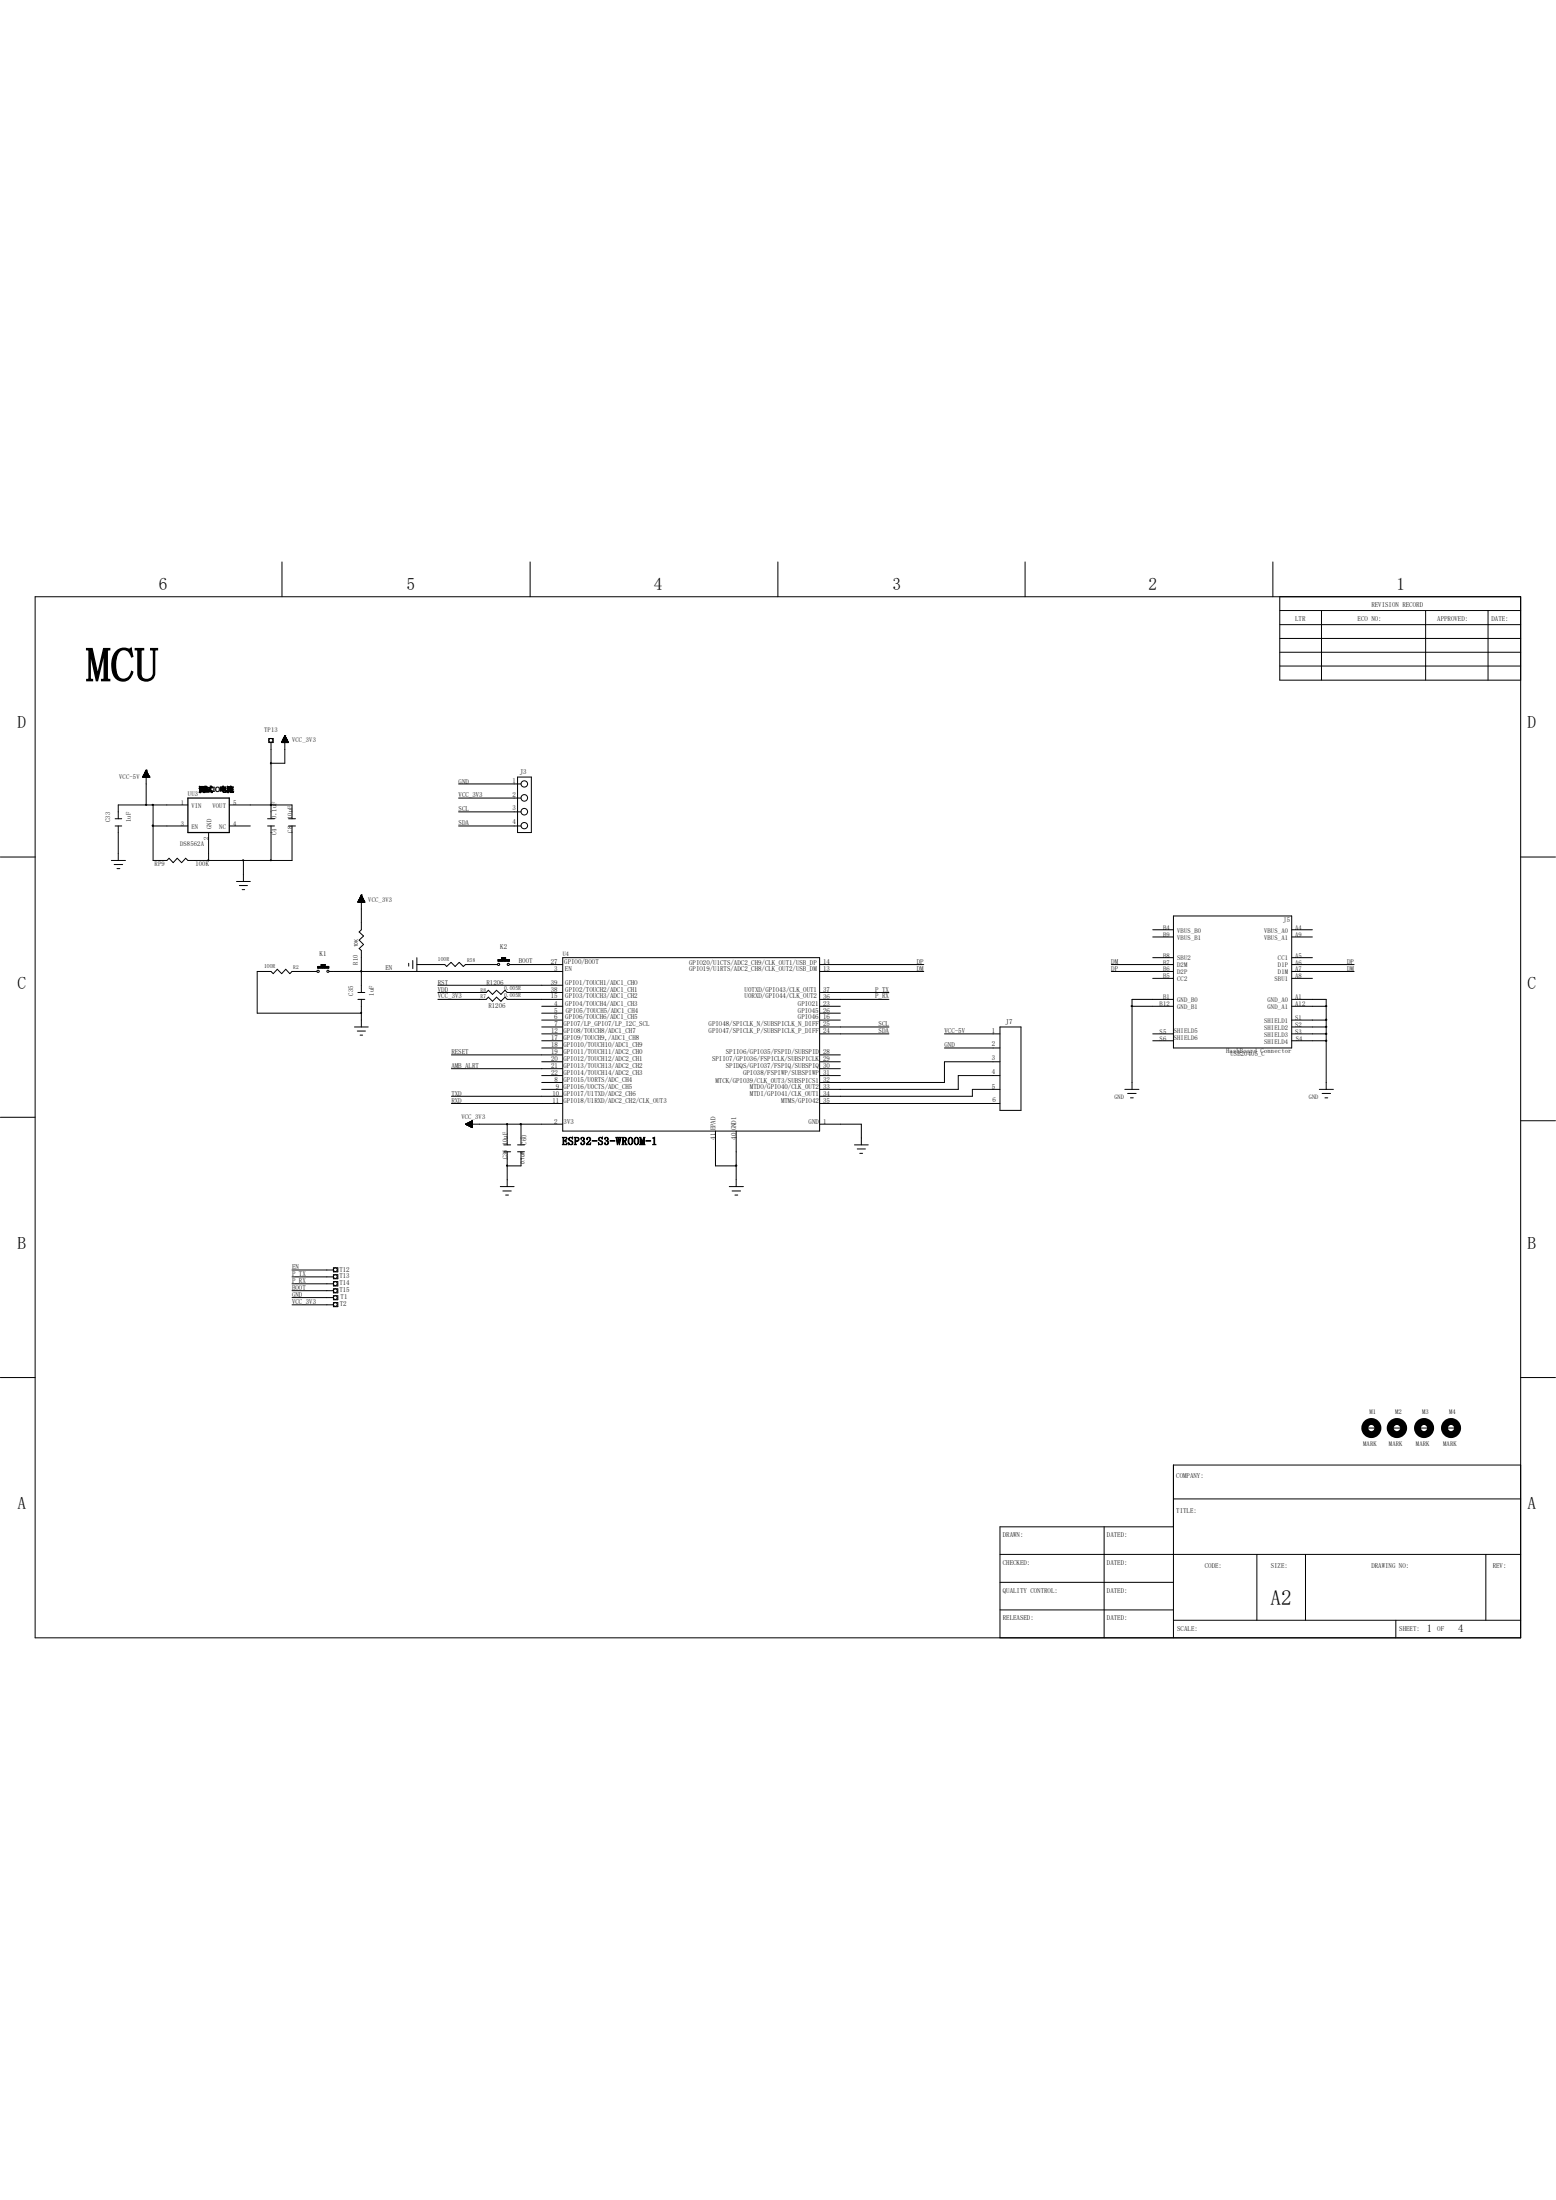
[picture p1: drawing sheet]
<svg xmlns="http://www.w3.org/2000/svg" width="210mm" height="297mm" viewBox="0 0 210 297" stroke-linecap="round" stroke-linejoin="round" font-family="sans-serif">
<g fill="none" stroke="#000" stroke-width=".13">
<path d="M38.1 75.9v4.7M71.5 75.9v4.7M105 75.9v4.7M138.3 75.9v4.7M171.8 75.9v4.7M4.7 80.6h200.5v140.5h-200.5zM36.3 99.7h.6v.5h-.6zM38.1 100h.7M38.1 99.9h.7M38.1 99.9h.7v.3M38.1 99.9v.3M38.2 99.9h.5"/>
<path d="M38.2 99.8h.5M38.2 99.7h.5v.5M38.2 99.7v.5M38.3 99.7h.4v.5M38.3 99.6v.6M38.3 99.6h.4M38.4 99.5h.2v.7M38.4 99.5v.7M38.4 99.5h.2M38.4 99.4h.1M38.4 99.3h.1M38.4 99.3l.5 .9h-.9"/>
<path d="M38.4 99.3v3.7h-1.8M38.4 99.3l-.4 .9M38.4 99.4h.1v.8M38.5 99.4h-.1v.8M38.6 99.6h-.3v.6M38.6 99.6v.6M172.7 80.6v11.2h32.5M172.7 86.2h32.5M172.7 82.4h32.5M172.7 84.3h32.5M172.7 88.1h32.5M172.7 89.9h32.5"/>
<path d="M178.4 82.4v9.4M192.4 82.4v9.4M200.8 82.4v9.4M0 115.7h4.7M15 116.2h1.9M15.4 116.7h1.2M15.5 110.5h.9M15.5 111.5h.9M15.8 117.3h.4M16 111.5v4.7M19.3 104.9h.1M19.3 104.8h.9v.1"/>
<path d="M19.3 104.8v.1M19.3 104.8h.8M19.3 104.7h.8v.2M19.4 104.9v-.3h.7v.3M19.4 104.9v-.3h.6v.3M19.5 104.5h.5v.4M19.5 104.4h.4v.5M19.5 104.4h.4M19.5 104.3v.6M19.6 104.3h.3M19.6 104.9v-.7h.3v.7M19.6 104.1h.2"/>
<path d="M19.7 108.6h.1l-.1 .1zM19.7 104.1h.1v.8M19.7 104v.9M19.7 104h.1M19.7 104l.5 .9h-.9M19.7 104v4.7M19.7 104l-.4 .9M19.8 104.1h-.2v.8M20 104.5h-.5v.4M20.1 104.7h-.8v.2M20.2 104.9h.1M20.6 108.6h.1l-.1 .1z"/>
<path d="M20.7 111.5h4.7M20.7 108.7v7.5h1.8l.3-.3 .6 .6 .5-.6 .6 .6 .6-.6 .3 .3h14v-4.7M25.4 108.7h-9.4v1.8M28 116.1h.2l-.1 .1zM28.2 112.4v3.8M30.9 111.5h2.9M30.9 108.7h8.5v1.8M31.9 119h1.9M32.3 119.5h1.1M32.7 116.1h.2l-.1 .1zM32.9 116.2v2.8M36.1 110.5h.9"/>
<path d="M36.1 111.5h.9M36.5 103h.1v.1zM36.6 108.7h.1M36.6 100.2v10.3M36.6 111.5v4.7M38 100.2h.9M38.1 100v.2M38.1 100.1h.8v.1M38.1 100.1h.8M38.2 100.2v-.4h.5v.4M38.8 100.1v.1M38.9 110.5h1"/>
<path d="M38.9 111.5h1M61.9 111.5h8.4M61.9 105.8h8.4M61.9 107.7h8.4M61.9 109.6h8.4M69.8 104.9h1.9v7.5h-1.9zM205.2 115.7h4.7M32.7 120.1h.3M42.8 131.1h-3.4l-.3 .3-.5-.5-.6 .5-.6-.5-.5 .5-.3-.3h-1.9v5.7h14.1M42.8 131h.2v.2h-.2zM42.9 130.5h1.5v.2h-1.5zM42.9 130.6h1.5"/>
<path d="M43 130.5v.2M43.1 130.5v.2M43.2 130.5v.2M43.3 130.7v-.5h.6v.5M43.3 130.4h.6M43.3 130.3h.6M43.4 130.2v.5M43.5 130.2v.5M43.6 130.2v.5M43.7 130.2v.5M43.8 130.2v.5M44 130.5v.2"/>
<path d="M44.1 130.5v.2M44.2 130.5v.2M44.3 130.5v.2M44.4 131.1h31.5M47.8 138.6h1.9M48.2 139.2h1.1M48.3 134.9h.9M48.3 134h.9M48.3 121.8h.9M48.3 121.7v.1M48.3 121.7h.9M48.3 121.8v-.1h.9v.1"/>
<path d="M48.3 121.6h.8M48.4 121.8v-.2h.7v.2M48.4 121.5h.7v.3M48.4 121.5v.3M48.5 121.4h.5v.4M48.6 121.8v-.5h.4v.5M48.6 139.7h.3M48.6 121.2h.3M48.6 121.2h.3v.6M48.6 121.1v.7M48.6 121.1h.3M48.7 121.1h.2"/>
<path d="M48.7 121h.2M48.7 121h.2v.8M48.7 120.9v.9M48.7 136.7h.1l-.1 .1zM48.7 120.9h.1M48.7 121.8v-.9h.1v.9M48.8 120.8h.1M48.8 131.1h.1M48.8 120.8v4.7l-.3 .3 .6 .6-.6 .5 .6 .6-.6 .6 .3 .2v5.7M48.8 134.9v3.7M48.8 120.8l-.5 1M48.8 120.8l.4 1"/>
<path d="M49 121.3h-.5v.5M49.1 121.4h-.6v.4M55.2 130v.4M55.7 129.7v1.1M56.3 130.2h3.7l.3 .3 .6-.6 .5 .6 .6-.6 .5 .6 .3-.3h4.3M56.3 129.3v1.8M59.1 134.9h6.5l.3-.3 .6 .6 .5-.6 .6 .6 .6-.6 .3 .3h7.4M59.1 134h6.5l.3-.3 .6 .5 .5-.5 .6 .5 .6-.5 .3 .3h7.4M59.1 133h16.8M67.2 129.5h1.5v.3h-1.5zM67.2 129.7h1.5M67.3 129.5v.3"/>
<path d="M67.4 129.5v.3M67.5 129.5v.3M67.6 129.5v.3M67.7 129.8v-.5h.5v.5M67.7 129.5h.5M67.7 129.4h.5M67.8 129.3v.5M67.9 129.3v.5M68 129.3v.5M68.1 129.3v.5M68.2 129.3v.5M68.4 129.5v.3"/>
<path d="M68.5 129.5v.3M68.6 129.5v.3M68.8 130.2h7.1M73.1 139.6h2.8M73.1 138.6h2.8M73.1 137.7h2.8M73.1 136.8h2.8M73.1 135.8h2.8M75.9 129.3h34.7v23.4h-34.7zM110.6 139.6h9.4M110.6 138.6h9.4M110.6 137.7h2.8"/>
<path d="M110.6 136.8h2.8M110.6 135.8h2.8M110.6 134.9h9.4M110.6 134h9.4M110.6 131.1h14.1M110.6 130.2h14.1M127.5 139.6h7.5M135 138.6h2.8v11.3h-2.8zM150 131.1h8.4M150 130.2h8.4M152.7 135.8h.1l-.1 .1zM152.8 135.8h5.6"/>
<path d="M155.6 129.3h2.8M155.6 139.6h2.8M155.6 132.1h2.8M155.6 126.5h2.8M155.6 125.5h2.8M158.4 123.7h15.9v17.8h-15.9zM158.4 134.9h-5.6v12.2M174.3 129.3h2.8M174.3 139.6h4.7M174.3 138.6h4.7M174.3 137.7h4.7M174.3 135.8h4.7"/>
<path d="M174.3 134.9h4.7v12.2M174.3 131.1h8.5M174.3 130.2h8.5M174.3 132.1h2.8M174.3 126.5h2.8M174.3 125.5h2.8M178.9 135.8h.2l-.1 .1zM178.9 138.6h.2l-.1 .1zM0 150.8h4.7M60.9 142.4h15M60.9 144.3h15M60.9 148h15"/>
<path d="M60.9 149h15M62.8 151.8h.1M62.8 151.8h13.1M62.9 151.8h.1M62.9 151.8h.9M63.1 151.6v.3M63.2 151.6v.3h.6M63.3 151.5v.5M63.4 151.5v.6M63.5 152.1h.3M63.5 151.4v.7M63.5 151.4v.7h.3"/>
<path d="M63.6 152.2h.2M63.8 151.3l-.1 .9M63.8 151.3v.9l-1-.4M63.8 151.3l-1 .5M63.8 151.5h-.4v.6h.4M63.8 151.5h-.5v.5h.5M63.8 151.6h-.6v.4h.6M63.8 151.6h-.8v.3h.8M63.8 151.7h-.9v.1h.9M63.8 151.7h-.9v.1M63.8 151.4h-.3v.7M63.8 151.4h-.2v.7"/>
<path d="M63.8 151.3h-.1v.9M68 155.5h.9M68 154.6h.9M68.4 151.7h.1l-.1 .1zM68.4 157.3h.1l-.1 .1zM68.5 151.8v2.8M68.5 155.5v4.7M69.8 155.5h1M69.8 154.6h1M70.3 151.8v2.8M70.3 155.5v1.9h-1.8M73.1 143.3h2.8"/>
<path d="M73.1 145.2h2.8M73.1 146.1h2.8M73.1 147.1h2.8M73.1 141.5h2.8M73.1 140.5h2.8M96.6 152.7v4.7h2.8M99.4 152.7v7.5M110.6 142.4h2.8M110.6 143.3h2.8M110.6 144.3h2.8M110.6 145.2h2.8M110.6 149h24.4"/>
<path d="M110.6 151.8h5.6v2.8M115.3 154.6h1.9M115.7 155.1h1.1M116 155.7h.4M127.5 141.5h7.5M135 143.3h-7.5v2.8h-16.9M135 145.2h-5.7v1.9h-18.7M135 147.1h-3.8v.9h-20.6M151.8 147.1h1.9M152.2 147.6h1.1M152.6 148.2h.4M155.6 140.5h2.8"/>
<path d="M174.3 140.5h4.7M178.1 147.1h1.9M178.4 147.6h1.2M178.8 148.2h.4M205.2 151.3h4.7M39.4 171.4h5.6M39.4 172.4h5.6M39.4 173.3h5.6M39.4 174.2h5.6M39.4 175.2h5.6M39.4 176.1h5.6M45 171.2h.6v.5h-.6z"/>
<path d="M45 172.1h.6v.5h-.6zM45 173h.6v.6h-.6zM45 174h.6v.5h-.6zM45 174.9h.6v.6h-.6zM45 175.9h.6v.5h-.6zM67.5 160.2h1.9M67.9 160.8h1.1M68.2 161.3h.4M98.4 160.2h1.9M98.8 160.8h1.1M99.2 161.3h.4M0 186h4.7"/>
<path d="M184.1 192.8h2M187.6 192.8h1.9M191.3 192.8h1.9M194.9 192.8h1.9M205.2 197.8h-46.8v23.3M205.2 186h4.7M135 209.8h70.2M135 213.6h23.4M135 217.3h23.4M149 206.1v15M158.4 218.7h46.8M158.4 202.4h46.8"/>
<path d="M158.4 206.1h-23.4v15M169.6 209.8v8.9M176.2 209.8v8.9M188.4 218.7v2.4M200.5 209.8v8.9"/>
<circle cx="36.6" cy="99.9" r=".27"/>
<circle cx="20.6" cy="111.5" r=".08"/>
<circle cx="36.6" cy="108.6" r=".06"/>
<circle cx="36.6" cy="116.1" r=".06"/>
<circle cx="70.8" cy="109.6" r=".44"/>
<circle cx="70.8" cy="107.7" r=".44"/>
<circle cx="70.8" cy="111.5" r=".43"/>
<circle cx="70.8" cy="105.8" r=".43"/>
<circle cx="44.3" cy="131.1" r=".15"/>
<circle cx="48.7" cy="131.1" r=".06"/>
<circle cx="67.3" cy="130.2" r=".15"/>
<circle cx="68.6" cy="130.2" r=".15"/>
<circle cx="179" cy="137.7" r=".08"/>
<circle cx="179" cy="139.6" r=".08"/>
<circle cx="70.3" cy="151.8" r=".08"/>
<circle cx="99.4" cy="157.4" r=".08"/>
<circle cx="179" cy="140.5" r=".08"/>
<circle cx="45.2" cy="173.3" r=".27"/>
<circle cx="45.3" cy="172.3" r=".25"/>
<circle cx="45.3" cy="174.2" r=".25"/>
<circle cx="45.3" cy="176.1" r=".25"/>
<circle cx="45.3" cy="171.4" r=".25"/>
<circle cx="45.3" cy="175.2" r=".25"/>
</g>
<g fill="none" stroke="#000" stroke-width=".93">
<circle cx="185.1" cy="192.8" r=".89"/>
<circle cx="188.5" cy="192.8" r=".9"/>
<circle cx="192.2" cy="192.8" r=".89"/>
<circle cx="195.8" cy="192.8" r=".89"/>
</g>
<path d="M25.4 107.7h5.5v4.7h-5.5z" fill="none" stroke="#000" stroke-width=".17"/>
<g fill="#000">
<path d="M19.7 108.6h.1l-.1 .1z" fill-rule="evenodd"/>
<path d="M20.6 108.6h.1l-.1 .1z" fill-rule="evenodd"/>
<path d="M28 116.1h.2l-.1 .1z" fill-rule="evenodd"/>
<path d="M32.7 116.1h.2l-.1 .1z" fill-rule="evenodd"/>
<path d="M36.5 103h.1v.1z" fill-rule="evenodd"/>
<path d="M48.7 136.7h.1l-.1 .1z" fill-rule="evenodd"/>
<path d="M152.7 135.8h.1l-.1 .1z" fill-rule="evenodd"/>
<path d="M178.9 135.8h.2l-.1 .1z" fill-rule="evenodd"/>
<path d="M178.9 138.6h.2l-.1 .1z" fill-rule="evenodd"/>
<path d="M68.4 151.7h.1l-.1 .1z" fill-rule="evenodd"/>
<path d="M68.4 157.3h.1l-.1 .1z" fill-rule="evenodd"/>
<circle cx="20.6" cy="111.5" r=".08"/>
<circle cx="36.6" cy="108.6" r=".06"/>
<circle cx="36.6" cy="116.1" r=".06"/>
<circle cx="48.7" cy="131.1" r=".06"/>
<circle cx="179" cy="137.7" r=".08"/>
<circle cx="179" cy="139.6" r=".08"/>
<circle cx="70.3" cy="151.8" r=".08"/>
<circle cx="99.4" cy="157.4" r=".08"/>
<circle cx="179" cy="140.5" r=".08"/>
</g>
<text font-size="6.5" x="11.6" y="92">MCU</text>
<text font-size="2.8" x="171.4" y="216.7">A2</text>
<g font-size="2.3">
<text x="21.4" y="79.6">6</text>
<text x="54.9" y="79.6">5</text>
<text x="88.2" y="79.6">4</text>
<text x="120.4" y="79.6">3</text>
<text x="155" y="79.6">2</text>
<text x="188.5" y="79.6">1</text>
<text x="2.4" y="98.3">D</text>
<text x="206.2" y="98.3">D</text>
<text x="2.4" y="133.5">C</text>
<text x="206.2" y="133.5">C</text>
<text x="2.4" y="168.7">B</text>
<text x="206.2" y="168.7">B</text>
<text x="2.4" y="203.8">A</text>
<text x="206.2" y="203.8">A</text>
</g>
<text font-size="1.5" x="75.9" y="154.6">ESP32-S3-WROOM-1</text>
<g font-size="1.4">
<text x="192.6" y="220.3">1</text>
<text x="196.8" y="220.3">4</text>
</g>
<g font-size=".9">
<text x="174.8" y="83.8">LTR</text>
<text x="183.2" y="83.8">ECO NO:</text>
<text x="185.1" y="82">REVISION RECORD</text>
<text x="194" y="83.8">APPROVED:</text>
<text x="201.3" y="83.8">DATE:</text>
<text x="35.6" y="98.8">TP13</text>
<text x="39.4" y="100.1">VCC_3V3</text>
<text x="16.1" y="105.1">VCC-5V</text>
<text x="25.4" y="107.4">UU3</text>
<text x="26.8" y="106.9">测试IO电流</text>
<text x="61.9" y="105.8">GND</text>
<text x="61.9" y="107.6">VCC_3V3</text>
<text x="69.2" y="105.7">1</text>
<text x="69.2" y="107.6">2</text>
<text x="70.1" y="104.5">J3</text>
<text x="14.9" y="111" transform="rotate(-90 14.9 111)">C33</text>
<text x="17.7" y="111" transform="rotate(-90 17.7 111)">1uF</text>
<text x="24.4" y="108.7">1</text>
<text x="24.4" y="111.5">3</text>
<text x="25.8" y="109.1">VIN</text>
<text x="25.8" y="111.9">EN</text>
<text x="28.2" y="113.4" transform="rotate(-90 28.2 113.4)">2</text>
<text x="28.5" y="111.9" transform="rotate(-90 28.5 111.9)">GND</text>
<text x="28.7" y="109.1">VOUT</text>
<text x="29.6" y="111.9">NC</text>
<text x="31.5" y="108.7">5</text>
<text x="31.5" y="111.5">4</text>
<text x="37.3" y="112.8" transform="rotate(-90 37.3 112.8)">C4</text>
<text x="37.3" y="110.5" transform="rotate(-90 37.3 110.5)">0.1u</text>
<text x="37.3" y="108.7" transform="rotate(-90 37.3 108.7)">F</text>
<text x="61.9" y="109.5">SCL</text>
<text x="61.9" y="111.4">SDA</text>
<text x="69.2" y="109.4">3</text>
<text x="69.2" y="111.3">4</text>
<text x="20.9" y="116.9">RP9</text>
<text x="24.3" y="114.2">DS8562A</text>
<text x="26.4" y="116.9">100K</text>
<text x="49.7" y="121.7">VCC_3V3</text>
<text x="157" y="125.5">B4</text>
<text x="158.9" y="125.9">VBUS_B0</text>
<text x="170.6" y="125.9">VBUS_A0</text>
<text x="173.2" y="124.5">J5</text>
<text x="174.8" y="125.5">A4</text>
<text x="43.1" y="129.1">K1</text>
<text x="48.3" y="130.2" transform="rotate(-90 48.3 130.2)">R10</text>
<text x="52" y="131">EN</text>
<text x="67.5" y="128.1">K2</text>
<text x="70" y="130">BOOT</text>
<text x="74.3" y="130.1">27</text>
<text x="74.8" y="131.1">3</text>
<text x="76.2" y="130.1">GPIO0/BOOT</text>
<text x="76.2" y="131.1">EN</text>
<text x="93" y="131.1">GPIO19/U1RTS/ADC2_CH8/CLK_OUT2/USB_DM</text>
<text x="93" y="130.2">GPIO20/U1CTS/ADC2_CH9/CLK_OUT1/USB_DP</text>
<text x="111.1" y="131.1">13</text>
<text x="111.1" y="130.1">14</text>
<text x="123.7" y="130.1">DP</text>
<text x="123.7" y="131.1">DM</text>
<text x="150" y="130.1">DM</text>
<text x="150" y="131.1">DP</text>
<text x="157" y="126.5">B9</text>
<text x="157" y="129.3">B8</text>
<text x="157" y="130.2">B7</text>
<text x="157" y="131.1">B6</text>
<text x="158.9" y="126.9">VBUS_B1</text>
<text x="158.9" y="129.7">SBU2</text>
<text x="158.9" y="130.6">D2M</text>
<text x="158.9" y="131.5">D2P</text>
<text x="170.6" y="126.9">VBUS_A1</text>
<text x="172.5" y="131.5">D1M</text>
<text x="172.5" y="130.6">D1P</text>
<text x="172.5" y="129.7">CC1</text>
<text x="174.8" y="131.1">A7</text>
<text x="174.8" y="130.2">A6</text>
<text x="174.8" y="126.5">A9</text>
<text x="174.8" y="129.3">A5</text>
<text x="181.8" y="130.1">DP</text>
<text x="181.8" y="131.1">DM</text>
<text x="47.7" y="134.4" transform="rotate(-90 47.7 134.4)">C35</text>
<text x="50.5" y="134.4" transform="rotate(-90 50.5 134.4)">1uF</text>
<text x="59.1" y="133.9">VDD</text>
<text x="59.1" y="134.8">VCC_3V3</text>
<text x="59.1" y="132.9">RST</text>
<text x="65.7" y="133">R1206</text>
<text x="65.9" y="136">R1206</text>
<text x="74.3" y="134.8">15</text>
<text x="74.3" y="133.9">38</text>
<text x="74.3" y="132.9">39</text>
<text x="74.8" y="137.6">6</text>
<text x="74.8" y="136.7">5</text>
<text x="74.8" y="135.8">4</text>
<text x="76.3" y="137.6">GPIO6/TOUCH6/ADC1_CH5</text>
<text x="76.3" y="135.8">GPIO4/TOUCH4/ADC1_CH3</text>
<text x="76.3" y="134.8">GPIO3/TOUCH3/ADC1_CH2</text>
<text x="76.3" y="133.9">GPIO2/TOUCH2/ADC1_CH1</text>
<text x="76.3" y="132.9">GPIO1/TOUCH1/ADC1_CHO</text>
<text x="76.4" y="136.7">GPIO5/TOUCH5/ADC1_CH4</text>
<text x="100.5" y="134.8">U0RXD/GPIO44/CLK_OUT2</text>
<text x="100.5" y="133.9">U0TXD/GPIO43/CLK_OUT1</text>
<text x="107.7" y="137.6">GPIO46</text>
<text x="107.7" y="136.7">GPIO45</text>
<text x="107.7" y="135.8">GPIO21</text>
<text x="111.1" y="137.6">16</text>
<text x="111.1" y="136.7">26</text>
<text x="111.1" y="135.8">23</text>
<text x="111.1" y="134.9">36</text>
<text x="111.1" y="133.9">37</text>
<text x="118.1" y="133.9">P_TX</text>
<text x="118.1" y="134.8">P_RX</text>
<text x="156.5" y="135.8">B12</text>
<text x="157" y="132.1">B5</text>
<text x="157" y="134.9">B1</text>
<text x="158.9" y="132.5">CC2</text>
<text x="158.9" y="135.3">GND_B0</text>
<text x="158.9" y="136.2">GND_B1</text>
<text x="171.1" y="135.3">GND_A0</text>
<text x="171.1" y="136.2">GND_A1</text>
<text x="172" y="132.5">SBU1</text>
<text x="174.8" y="132.1">A8</text>
<text x="174.8" y="134.9">A1</text>
<text x="174.8" y="135.8">A12</text>
<text x="174.8" y="137.7">S1</text>
<text x="60.9" y="142.3">RESET</text>
<text x="74.4" y="142.3">19</text>
<text x="74.4" y="143.3">20</text>
<text x="74.4" y="141.4">18</text>
<text x="74.4" y="140.5">17</text>
<text x="74.4" y="139.5">12</text>
<text x="74.8" y="138.6">7</text>
<text x="76" y="142.3">GPIO11/TOUCH11/ADC2_CH0</text>
<text x="76" y="143.3">GPIO12/TOUCH12/ADC2_CH1</text>
<text x="76" y="141.4">GPIO10/TOUCH10/ADC1_CH9</text>
<text x="76" y="140.4">GPIO9/TOUCH9,/ADC1_CH8</text>
<text x="76" y="139.5">GPIO8/TOUCH8/ADC1_CH7</text>
<text x="76" y="138.6">GPIO7/LP_GPIO7/LP_I2C_SCL</text>
<text x="95.6" y="139.5">GPIO47/SPICLK_P/SUBSPICLK_P_DIFF</text>
<text x="95.6" y="138.6">GPIO48/SPICLK_N/SUBSPICLK_N_DIFF</text>
<text x="96.1" y="143.3">SPIIO7/GPIO36/FSPICLK/SUBSPICLK</text>
<text x="98" y="142.3">SPIIO6/GPIO35/FSPID/SUBSPID</text>
<text x="111.1" y="142.3">28</text>
<text x="111.1" y="143.3">29</text>
<text x="111.1" y="139.5">24</text>
<text x="111.1" y="138.6">25</text>
<text x="118.6" y="138.6">SCL</text>
<text x="118.6" y="139.5">SDA</text>
<text x="127.5" y="139.5">VCC-5V</text>
<text x="127.5" y="141.4">GND</text>
<text x="133.9" y="139.4">1</text>
<text x="133.9" y="141.3">2</text>
<text x="133.9" y="143.1">3</text>
<text x="135.7" y="138.2">J7</text>
<text x="156.5" y="140.5">S6</text>
<text x="156.5" y="139.6">S5</text>
<text x="158.4" y="140.4">SHIELD6</text>
<text x="158.4" y="139.5">SHIELD5</text>
<text x="165.5" y="142.1">HashBoard Connector</text>
<text x="166.1" y="142.5">USB20405_C</text>
<text x="170.6" y="140">SHIELD3</text>
<text x="170.6" y="138.1">SHIELD1</text>
<text x="170.6" y="141">SHIELD4</text>
<text x="170.6" y="139">SHIELD2</text>
<text x="174.8" y="139.6">S3</text>
<text x="174.8" y="138.6">S2</text>
<text x="174.9" y="140.5">S4</text>
<text x="60.9" y="144.2">AMB_ALRT</text>
<text x="60.9" y="147.9">TXD</text>
<text x="60.9" y="148.8">RXD</text>
<text x="74.4" y="144.2">21</text>
<text x="74.4" y="145.1">22</text>
<text x="74.5" y="147.9">10</text>
<text x="74.5" y="148.8">11</text>
<text x="74.8" y="146">8</text>
<text x="75" y="147">9</text>
<text x="76" y="144.2">GPIO13/TOUCH13/ADC2_CH2</text>
<text x="76" y="145.1">GPIO14/TOUCH14/ADC2_CH3</text>
<text x="76" y="146">GPIO15/U0RTS/ADC_CH4</text>
<text x="76" y="147">GPIO16/U0CTS/ADC_CH5</text>
<text x="76" y="148">GPIO17/U1TXD/ADC2_CH6</text>
<text x="76" y="148.8">GPIO18/U1RXD/ADC2_CH2/CLK_OUT3</text>
<text x="96.6" y="146.2">MTCK/GPIO39/CLK_0UT3/SUBSPICS1</text>
<text x="98" y="144.2">SPIDQS/GPIO37/FSPIQ/SUBSPIQ</text>
<text x="100.3" y="145.1">GPIO38/FSPIWP/SUBSPIWP</text>
<text x="101.2" y="147">MTDO/GPIO40/CLK_0UT2</text>
<text x="101.2" y="148">MTDI/GPIO41/CLK_OUT1</text>
<text x="105.4" y="148.8">MTMS/GPIO42</text>
<text x="111.1" y="144.2">30</text>
<text x="111.1" y="145.1">31</text>
<text x="111.1" y="146">32</text>
<text x="111.1" y="147">33</text>
<text x="111.1" y="147.9">34</text>
<text x="111.1" y="148.8">35</text>
<text x="133.9" y="145">4</text>
<text x="133.9" y="147">5</text>
<text x="133.9" y="148.8">6</text>
<text x="62.3" y="151.1">VCC_3V3</text>
<text x="71.1" y="154.6" transform="rotate(-90 71.1 154.6)">C60</text>
<text x="74.8" y="151.8">2</text>
<text x="76.1" y="151.8">3V3</text>
<text x="96.6" y="153.8" transform="rotate(-90 96.6 153.8)">41</text>
<text x="96.6" y="152.6" transform="rotate(-90 96.6 152.6)">EPAD</text>
<text x="99.4" y="153.8" transform="rotate(-90 99.4 153.8)">40</text>
<text x="99.4" y="152.6" transform="rotate(-90 99.4 152.6)">GND1</text>
<text x="109.1" y="151.7">GND</text>
<text x="111.1" y="151.7">1</text>
<text x="39.4" y="172.3">P_TX</text>
<text x="39.4" y="171.3">EN</text>
<text x="39.4" y="173.2">P_RX</text>
<text x="45.8" y="171.7">T12</text>
<text x="45.8" y="172.6">T13</text>
<text x="45.8" y="173.5">T14</text>
<text x="39.4" y="174.2">BOOT</text>
<text x="39.4" y="175.1">GND</text>
<text x="39.4" y="176">VCC_3V3</text>
<text x="45.8" y="174.4">T15</text>
<text x="45.8" y="176.3">T2</text>
<text x="46" y="175.4">T1</text>
<text x="184.8" y="190.9">M1</text>
<text x="188.3" y="190.9">M2</text>
<text x="191.9" y="190.9">M3</text>
<text x="195.6" y="190.9">M4</text>
<text x="184" y="195.2">MARK</text>
<text x="187.5" y="195.2">MARK</text>
<text x="191.1" y="195.2">MARK</text>
<text x="194.8" y="195.2">MARK</text>
<text x="158.7" y="199.6">COMPANY:</text>
<text x="135.3" y="207.5">DRAWN:</text>
<text x="149.4" y="207.5">DATED:</text>
<text x="158.7" y="204.2">TITLE:</text>
<text x="135.3" y="211.2">CHECKED:</text>
<text x="135.3" y="215">QUALITY CONTROL:</text>
<text x="149.4" y="211.2">DATED:</text>
<text x="149.4" y="215">DATED:</text>
<text x="162.6" y="211.7">CODE:</text>
<text x="171.5" y="211.7">SIZE:</text>
<text x="185.1" y="211.7">DRAWING NO:</text>
<text x="201.5" y="211.7">REV:</text>
<text x="135.3" y="218.7">RELEASED:</text>
<text x="149.4" y="218.7">DATED:</text>
<text x="158.9" y="220.1">SCALE:</text>
<text x="188.8" y="220.1">SHEET:</text>
<text x="194" y="220.1">OF</text>
</g>
<g font-size=".8">
<text x="39.4" y="112.4" transform="rotate(-90 39.4 112.4)">C8</text>
<text x="39.4" y="110.5" transform="rotate(-90 39.4 110.5)">10uF</text>
<text x="35.6" y="130.7">100R</text>
<text x="59.1" y="129.8">100R</text>
<text x="75.9" y="129.1">U4</text>
<text x="68" y="134.6">0.005R</text>
<text x="68" y="133.6">0.005R</text>
<text x="150.4" y="148.3">GND</text>
<text x="176.7" y="148.3">GND</text>
<text x="68.5" y="154.6" transform="rotate(-90 68.5 154.6)">10uF</text>
<text x="68.5" y="156.5" transform="rotate(-90 68.5 156.5)">C36</text>
</g>
<g font-size=".7">
<text x="39.6" y="130.8">R2</text>
<text x="48.3" y="127.9" transform="rotate(-90 48.3 127.9)">10K</text>
<text x="63" y="129.8">R58</text>
<text x="64.9" y="134.8">R7</text>
<text x="64.9" y="133.9">R8</text>
<text x="70.8" y="157.1" transform="rotate(-90 70.8 157.1)">0.1uF</text>
</g>
<g font-size=".3">
<text x="45.5" y="171.6">1</text>
<text x="45.5" y="172.5">1</text>
<text x="45.5" y="173.4">1</text>
<text x="45.5" y="174.4">1</text>
<text x="45.5" y="175.3">1</text>
<text x="45.5" y="176.3">1</text>
</g>
</svg>
